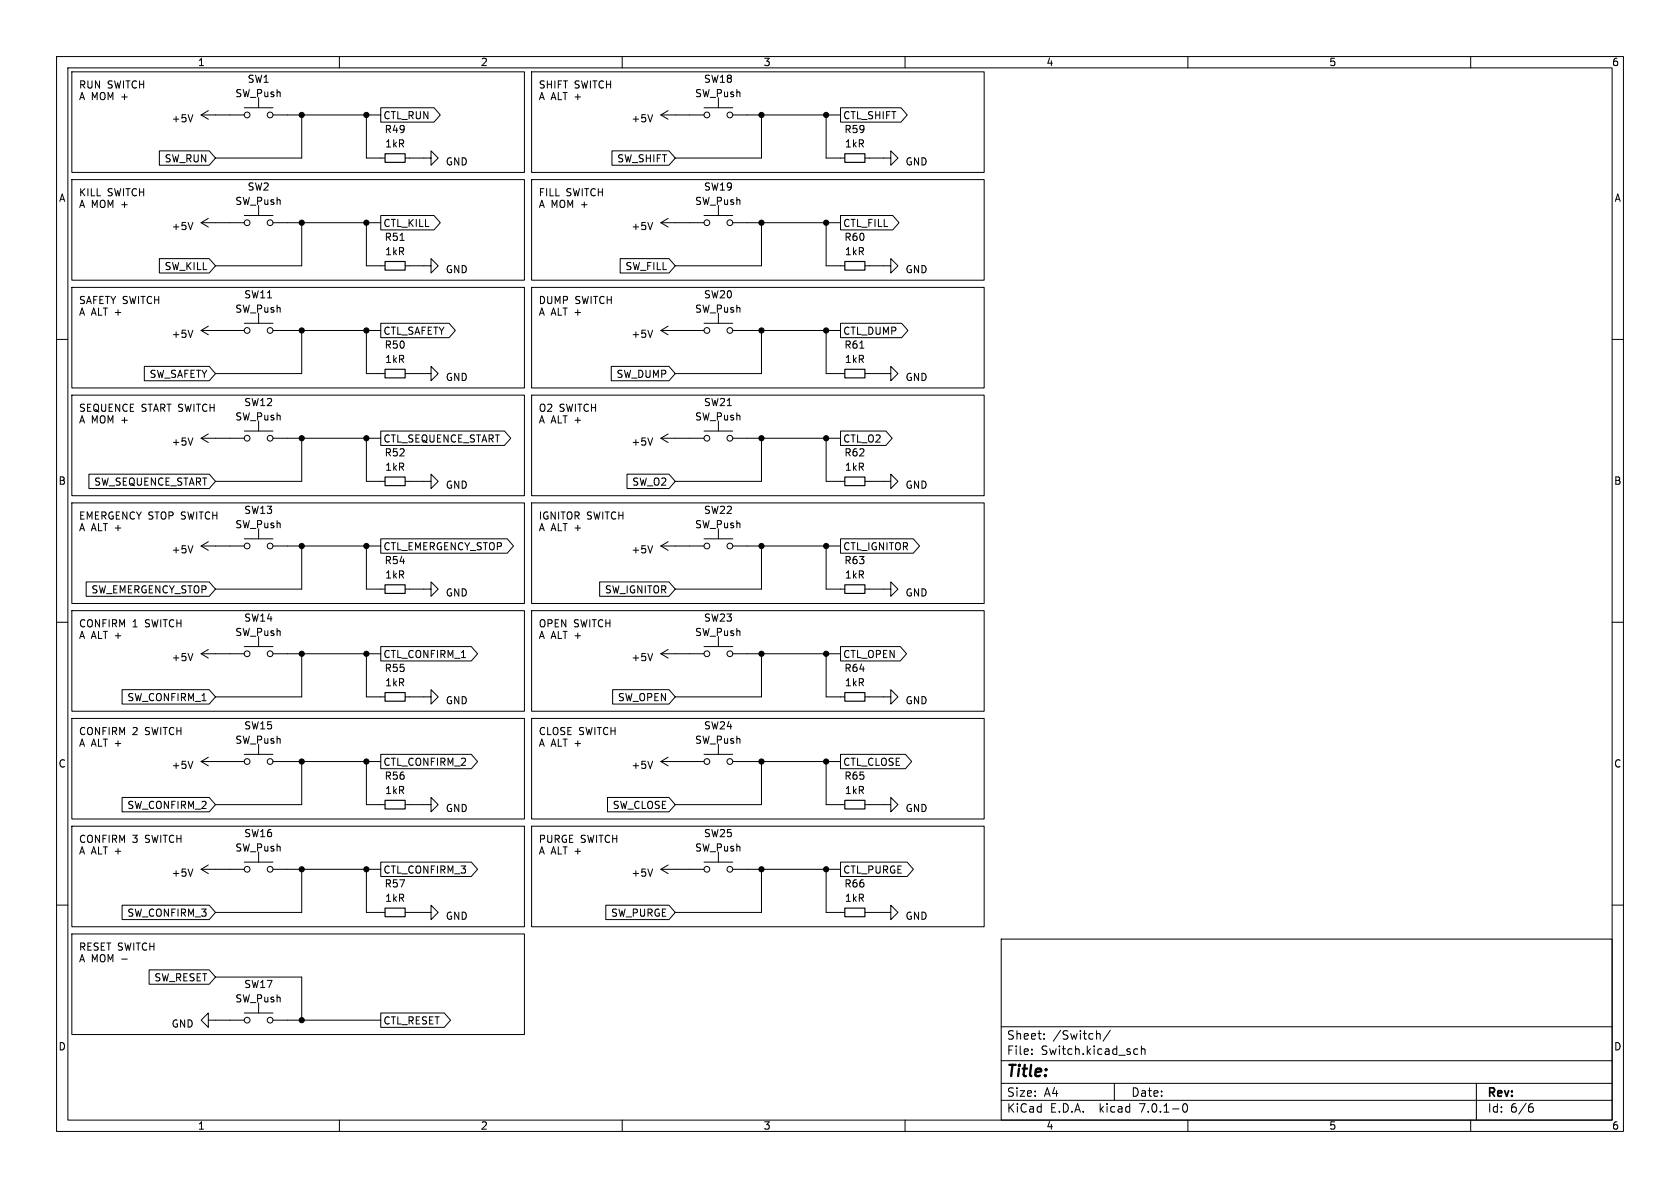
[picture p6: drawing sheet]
<svg xmlns="http://www.w3.org/2000/svg" width="297mm" height="210mm" viewBox="0 0 297 210" stroke-linecap="round" stroke-linejoin="round" font-family="sans-serif">
<g fill="none" stroke="#000" stroke-width=".18">
<path d="M10 10h277v190h-277zM12 12h273v186h-273zM12.7 12.7h80v17.8h-80zM36.8 19.6l-1.2 .7M43.2 19.1h5.1M45.7 17.3v1.8M60 10v2M67.3 19h9.4l1.1 1.3-1.1 1.3h-9.4zM94 12.7h80v17.8h-80zM110 10v2M118.1 19.6l-1.3 .7M124.5 19.1h5"/>
<path d="M127 17.3v1.8M148.6 19h10.7l1.1 1.3-1.1 1.3h-10.7zM160 10v2M210 10v2M260 10v2M12.7 31.8h80v17.7h-80zM28.2 26.7h8.8l1.1 1.2-1.1 1.3h-8.8zM34.1 20.3l-.4 1.2M34.1 39.3l-.4 1.3M35.6 20.3h7.6M35.6 39.4h7.6M35.6 20.3l1.2 .8"/>
<path d="M35.6 39.4l1.2 .7M36.8 38.6l-1.2 .8M43.2 38.1h5.1M45.7 36.3v1.8M48.3 20.3h19M48.3 39.4h19M53.3 20.3v7.6h-15.2M53.3 39.4v7.6h-15.2M64.8 20.3v7.6h3.3M64.8 39.4v7.6h3.3M67.3 38.1h9.4l1.1 1.3-1.1 1.2h-9.4zM71.6 27.9h4.6v-1.2l1.3 1.2-1.3 1.3v-1.3"/>
<path d="M94 31.8h80v17.7h-80zM108.2 26.7h10.1l1.1 1.2-1.1 1.3h-10.1zM115.4 20.3l-.4 1.2M115.4 39.3l-.4 1.3M116.8 20.3l1.3 .8M116.8 20.3h7.7M116.8 39.4l1.3 .7M116.8 39.4h7.7M118.1 38.6l-1.3 .8M124.5 38.1h5M127 36.3v1.8M129.5 20.3h19.1"/>
<path d="M129.5 39.4h19.1M134.6 20.3v7.6h-15.2M134.6 39.4v7.6h-15.2M146 20.3v7.6h3.4M146 39.4v7.6h3.4M148.6 38.1h9.2l1.1 1.3-1.1 1.2h-9.2zM152.9 27.9h4.6v-1.2l1.2 1.2-1.2 1.3v-1.3M10 60h2M12.7 50.8h80v17.8h-80zM28.2 45.7h8.8l1.1 1.3-1.1 1.3h-8.8zM34.1 58.4l-.4 1.2M35.6 58.4h7.6"/>
<path d="M35.6 58.4l1.2 .8M36.8 57.7l-1.2 .7M43.2 57.2h5.1M45.7 55.4v1.8M48.3 58.4h19M53.3 58.4v7.6h-15.2M64.8 58.4v7.6h3.3M67.3 57.1h12.1l1.1 1.3-1.1 1.3h-12.1zM71.6 47h4.6v-1.3l1.3 1.3-1.3 1.3v-1.3M94 50.8h80v17.8h-80zM109.6 45.7h8.7l1.1 1.3-1.1 1.3h-8.7zM115.4 58.4l-.4 1.2"/>
<path d="M116.8 58.4l1.3 .8M116.8 58.4h7.7M118.1 57.7l-1.3 .7M124.5 57.2h5M127 55.4v1.8M129.5 58.4h19.1M134.6 58.4v7.6h-15.2M146 58.4v7.6h3.4M148.6 57.1h10.8l1.1 1.3-1.1 1.3h-10.8zM152.9 47h4.6v-1.3l1.2 1.3-1.2 1.3v-1.3M285 60h2M12.7 69.9h80v17.7h-80z"/>
<path d="M25.5 64.8h11.5l1.1 1.2-1.1 1.3h-11.5zM34.1 77.4l-.4 1.3M35.6 77.5h7.6M35.6 77.5l1.2 .7M36.8 76.7l-1.2 .8M43.2 76.2h5.1M45.7 74.4v1.8M48.3 77.5h19M53.3 77.5v7.6h-15.2M64.8 77.5v7.6h3.3M67.3 76.2h21.9l1.1 1.3-1.1 1.2h-21.9zM71.6 66h4.6v-1.2l1.3 1.2-1.3 1.3v-1.3"/>
<path d="M94 69.9h80v17.7h-80zM108.1 64.8h10.2l1.1 1.2-1.1 1.3h-10.2zM115.4 77.4l-.4 1.3M116.8 77.5h7.7M116.8 77.5l1.3 .7M118.1 76.7l-1.3 .8M124.5 76.2h5M127 74.4v1.8M129.5 77.5h19.1M134.6 77.5v7.6h-15.2M146 77.5v7.6h3.4M148.6 76.2h8l1.1 1.3-1.1 1.2h-8z"/>
<path d="M152.9 66h4.6v-1.2l1.2 1.2-1.2 1.3v-1.3M12.7 88.9h80v17.8h-80zM15.7 83.8h21.3l1.1 1.3-1.1 1.3h-21.3zM34.1 96.5l-.4 1.2M35.6 96.5h7.6M35.6 96.5l1.2 .8M36.8 95.8l-1.2 .7M43.2 95.3h5.1M45.7 93.5v1.8M48.3 96.5h19M53.3 96.5v7.6h-15.2M64.8 96.5v7.6h3.3"/>
<path d="M67.3 95.2h22.4l1.1 1.3-1.1 1.3h-22.4zM71.6 85.1h4.6v-1.3l1.3 1.3-1.3 1.3v-1.3M94 88.9h80v17.8h-80zM110.8 83.8h7.5l1.1 1.3-1.1 1.3h-7.5zM115.4 96.5l-.4 1.2M116.8 96.5l1.3 .8M116.8 96.5h7.7M118.1 95.8l-1.3 .7M124.5 95.3h5M127 93.5v1.8M129.5 96.5h19.1M134.6 96.5v7.6h-15.2"/>
<path d="M146 96.5v7.6h3.4M148.6 95.2h12.9l1.1 1.3-1.1 1.3h-12.9zM152.9 85.1h4.6v-1.3l1.2 1.3-1.2 1.3v-1.3M10 110h2M12.7 108h80v17.7h-80zM15.2 102.9h21.8l1.1 1.2-1.1 1.3h-21.8zM34.1 115.5l-.4 1.3M35.6 115.6h7.6M35.6 115.6l1.2 .7M36.8 114.8l-1.2 .8M43.2 114.3h5.1M45.7 112.5v1.8"/>
<path d="M48.3 115.6h19M53.3 115.6v7.6h-15.2M64.8 115.6v7.6h3.3M67.3 114.3h16l1.1 1.3-1.1 1.2h-16zM71.6 104.1h4.6v-1.2l1.3 1.2-1.3 1.3v-1.3M94 108h80v17.7h-80zM106 102.9h12.3l1.1 1.2-1.1 1.3h-12.3zM115.4 115.5l-.4 1.3M116.8 115.6l1.3 .7M116.8 115.6h7.7M118.1 114.8l-1.3 .8M124.5 114.3h5"/>
<path d="M127 112.5v1.8M129.5 115.6h19.1M134.6 115.6v7.6h-15.2M146 115.6v7.6h3.4M148.6 114.3h10.6l1.1 1.3-1.1 1.2h-10.6zM152.9 104.1h4.6v-1.2l1.2 1.2-1.2 1.3v-1.3M285 110h2M12.7 127h80v17.8h-80zM21.6 121.9h15.4l1.1 1.3-1.1 1.3h-15.4zM34.1 134.6l-.4 1.2M35.6 134.6h7.6M35.6 134.6l1.2 .8"/>
<path d="M36.8 133.9l-1.2 .7M43.2 133.4h5.1M45.7 131.6v1.8M48.3 134.6h19M53.3 134.6v7.6h-15.2M64.8 134.6v7.6h3.3M67.3 133.3h16l1.1 1.3-1.1 1.3h-16zM71.6 123.2h4.6v-1.3l1.3 1.3-1.3 1.3v-1.3M94 127h80v17.8h-80zM108.3 121.9h10l1.1 1.3-1.1 1.3h-10zM115.4 134.6l-.4 1.2M116.8 134.6l1.3 .8"/>
<path d="M116.8 134.6h7.7M118.1 133.9l-1.3 .7M124.5 133.4h5M127 131.6v1.8M129.5 134.6h19.1M134.6 134.6v7.6h-15.2M146 134.6v7.6h3.4M148.6 133.3h11.5l1.1 1.3-1.1 1.3h-11.5zM152.9 123.2h4.6v-1.3l1.2 1.3-1.2 1.3v-1.3M10 160h2M12.7 146.1h80v17.7h-80zM21.6 141h15.4l1.1 1.2-1.1 1.3h-15.4z"/>
<path d="M34.1 153.6l-.4 1.3M35.6 153.7h7.6M35.6 153.7l1.2 .7M36.8 152.9l-1.2 .8M43.2 152.4h5.1M45.7 150.6v1.8M48.3 153.7h19M53.3 153.7v7.6h-15.2M64.8 153.7v7.6h3.3M67.3 152.4h16l1.1 1.3-1.1 1.2h-16zM71.6 142.2h4.6v-1.2l1.3 1.2-1.3 1.3v-1.3M94 146.1h80v17.7h-80z"/>
<path d="M107.4 141h10.9l1.1 1.2-1.1 1.3h-10.9zM115.4 153.6l-.4 1.3M116.8 153.7l1.3 .7M116.8 153.7h7.7M118.1 152.9l-1.3 .8M124.5 152.4h5M127 150.6v1.8M129.5 153.7h19.1M134.6 153.7v7.6h-15.2M146 153.7v7.6h3.4M148.6 152.4h11.8l1.1 1.3-1.1 1.2h-11.8zM152.9 142.2h4.6v-1.2l1.2 1.2-1.2 1.3v-1.3"/>
<path d="M285 160h2M12.7 165.1h80v17.8h-80zM21.6 160h15.4l1.1 1.3-1.1 1.3h-15.4zM26.4 171.4h10.6l1.1 1.3-1.1 1.3h-10.6zM38.1 172.7h15.2v7.6M43.2 179.1h5.1M45.7 177.3v1.8M67.3 179.1h11.2l1.2 1.2-1.2 1.3h-11.2zM71.6 161.3h4.6v-1.3l1.3 1.3-1.3 1.3v-1.3M107.1 160h11.2l1.1 1.3-1.1 1.3h-11.2zM152.9 161.3h4.6v-1.3l1.2 1.3-1.2 1.3v-1.3M177 166h108v32h-108z"/>
<path d="M36.8 180.3v-1.2l-1.2 1.2 1.2 1.3v-1.3h6.4M48.3 180.3h19M60 198v2M110 198v2M160 198v2M177 194.5h108M177 191.5h108M177 187.5h108M177 181.5h108M182.4 186.3v.1M182.4 185.5v.1M184.6 183.6v.1"/>
<path d="M184.6 182.8v.1M194.1 182.7h.2l.2 .2v.8M196.3 182.1l-1.3 2M197 191.5v3M200.6 186.3h.5M200.6 185.5h.5M201.8 185.5l.2-.1 .4 .1v.9M201.8 184.9v1.5M209.2 195.2l.2-.1a.81 .81 0 0 1 .6 .6 .81 .81 0 0 1-.3 .8l-.1 .1a.81 .81 0 0 1-.4-1.4zM210 198v2M260 198v2M261 191.5v6.5"/>
<path d="M270.5 195.7h.4l.2 .3-.1 .5-.5 .1M270.9 195.1l-.4 .1"/>
<circle cx="43.7" cy="39.4" r=".51"/>
<circle cx="43.7" cy="20.3" r=".51"/>
<circle cx="47.8" cy="39.4" r=".51"/>
<circle cx="47.8" cy="20.3" r=".51"/>
<circle cx="125" cy="39.4" r=".51"/>
<circle cx="125" cy="20.3" r=".51"/>
<circle cx="129" cy="20.3" r=".51"/>
<circle cx="129" cy="39.4" r=".51"/>
<circle cx="43.7" cy="58.4" r=".51"/>
<circle cx="47.8" cy="58.4" r=".51"/>
<circle cx="125" cy="58.4" r=".51"/>
<circle cx="129" cy="58.4" r=".51"/>
<circle cx="43.7" cy="77.5" r=".51"/>
<circle cx="47.8" cy="77.5" r=".51"/>
<circle cx="125" cy="77.5" r=".51"/>
<circle cx="129" cy="77.5" r=".51"/>
<circle cx="43.7" cy="96.5" r=".51"/>
<circle cx="47.8" cy="96.5" r=".51"/>
<circle cx="125" cy="96.5" r=".51"/>
<circle cx="129" cy="96.5" r=".51"/>
<circle cx="43.7" cy="115.6" r=".51"/>
<circle cx="47.8" cy="115.6" r=".51"/>
<circle cx="125" cy="115.6" r=".51"/>
<circle cx="129" cy="115.6" r=".51"/>
<circle cx="43.7" cy="134.6" r=".51"/>
<circle cx="47.8" cy="134.6" r=".51"/>
<circle cx="125" cy="134.6" r=".51"/>
<circle cx="129" cy="134.6" r=".51"/>
<circle cx="43.7" cy="153.7" r=".51"/>
<circle cx="47.8" cy="153.7" r=".51"/>
<circle cx="125" cy="153.7" r=".51"/>
<circle cx="129" cy="153.7" r=".51"/>
<circle cx="43.7" cy="180.3" r=".51"/>
<circle cx="47.8" cy="180.3" r=".51"/>
</g>
<g fill="none" stroke="#000" stroke-width=".2">
<path d="M68.1 27.2h3.5v1.5h-3.5zM149.4 27.2h3.5v1.5h-3.5zM68.1 46.2h3.5v1.6h-3.5zM149.4 46.2h3.5v1.6h-3.5zM68.1 65.3h3.5v1.5h-3.5zM149.4 65.3h3.5v1.5h-3.5zM68.1 84.3h3.5v1.6h-3.5zM149.4 84.3h3.5v1.6h-3.5zM68.1 103.4h3.5v1.5h-3.5zM149.4 103.4h3.5v1.5h-3.5zM68.1 122.4h3.5v1.6h-3.5zM149.4 122.4h3.5v1.6h-3.5z"/>
<path d="M68.1 141.5h3.5v1.5h-3.5zM149.4 141.5h3.5v1.5h-3.5zM68.1 160.5h3.5v1.6h-3.5zM149.4 160.5h3.5v1.6h-3.5z"/>
</g>
<g fill="#000" stroke="#000" stroke-width=".18">
<circle cx="53.3" cy="39.4" r=".46"/>
<circle cx="53.3" cy="20.3" r=".46"/>
<circle cx="64.8" cy="20.3" r=".46"/>
<circle cx="64.8" cy="39.4" r=".46"/>
<circle cx="134.6" cy="39.4" r=".46"/>
<circle cx="134.6" cy="20.3" r=".46"/>
<circle cx="146" cy="20.3" r=".46"/>
<circle cx="146" cy="39.4" r=".46"/>
<circle cx="53.3" cy="58.4" r=".46"/>
<circle cx="64.8" cy="58.4" r=".46"/>
<circle cx="134.6" cy="58.4" r=".46"/>
<circle cx="146" cy="58.4" r=".46"/>
<circle cx="53.3" cy="77.5" r=".46"/>
<circle cx="64.8" cy="77.5" r=".46"/>
<circle cx="134.6" cy="77.5" r=".46"/>
<circle cx="146" cy="77.5" r=".46"/>
<circle cx="53.3" cy="96.5" r=".46"/>
<circle cx="64.8" cy="96.5" r=".46"/>
<circle cx="134.6" cy="96.5" r=".46"/>
<circle cx="146" cy="96.5" r=".46"/>
<circle cx="53.3" cy="115.6" r=".46"/>
<circle cx="64.8" cy="115.6" r=".46"/>
<circle cx="134.6" cy="115.6" r=".46"/>
<circle cx="146" cy="115.6" r=".46"/>
<circle cx="53.3" cy="134.6" r=".46"/>
<circle cx="64.8" cy="134.6" r=".46"/>
<circle cx="134.6" cy="134.6" r=".46"/>
<circle cx="146" cy="134.6" r=".46"/>
<circle cx="53.3" cy="153.7" r=".46"/>
<circle cx="64.8" cy="153.7" r=".46"/>
<circle cx="134.6" cy="153.7" r=".46"/>
<circle cx="146" cy="153.7" r=".46"/>
<circle cx="53.3" cy="180.3" r=".46"/>
</g>
<text font-size="2.8" x="178" y="190.8">Title:</text>
<g font-size="2.1">
<text x="178" y="183.9">Sheet:</text>
<text x="186.2" y="183.9">/Switch/</text>
<text x="178" y="186.6">File:</text>
<text x="184" y="186.6">Switch.kicad_sch</text>
<text x="178" y="196.8">KiCad</text>
<text x="178" y="194">Size:</text>
<text x="184.6" y="194">A4</text>
<text x="185.7" y="196.8">E.D.A.</text>
<text x="194.4" y="196.8">kicad</text>
<text x="200" y="194">Date:</text>
<text x="201.5" y="196.8">7.0.1-0</text>
<text x="263" y="194.2">Rev:</text>
<text x="263" y="196.8">Id:</text>
<text x="267" y="196.8">6/6</text>
</g>
<g font-size="1.8">
<text x="35" y="11.8">1</text>
<text x="85" y="11.8">2</text>
<text x="135" y="11.8">3</text>
<text x="185" y="11.8">4</text>
<text x="235" y="11.8">5</text>
<text x="285" y="11.8">6</text>
<text x="14" y="15.7">RUN SWITCH</text>
<text x="14" y="17.8">A MOM +</text>
<text x="41.5" y="17.3">SW_Push</text>
<text x="43.7" y="14.8">SW1</text>
<text x="95.2" y="15.7">SHIFT SWITCH</text>
<text x="95.2" y="17.8">A ALT +</text>
<text x="122.8" y="17.3">SW_Push</text>
<text x="124.4" y="14.8">SW18</text>
<text x="30.3" y="21.8">+5V</text>
<text x="67.8" y="21.2">CTL_RUN</text>
<text x="67.9" y="23.7">R49</text>
<text x="111.6" y="21.8">+5V</text>
<text x="149.1" y="21.2">CTL_SHIFT</text>
<text x="149.2" y="23.7">R59</text>
<text x="29" y="28.9">SW_RUN</text>
<text x="68" y="26.2">1kR</text>
<text x="78.7" y="29.4">GND</text>
<text x="109" y="28.9">SW_SHIFT</text>
<text x="149.3" y="26.2">1kR</text>
<text x="160" y="29.4">GND</text>
<text x="10.4" y="35.8">A</text>
<text x="14" y="34.8">KILL</text>
<text x="19" y="34.8">SWITCH</text>
<text x="43.7" y="33.8">SW2</text>
<text x="95.2" y="34.8">FILL</text>
<text x="100.1" y="34.8">SWITCH</text>
<text x="124.4" y="33.8">SW19</text>
<text x="285.4" y="35.8">A</text>
<text x="14" y="36.8">A MOM +</text>
<text x="30.3" y="40.8">+5V</text>
<text x="41.5" y="36.4">SW_Push</text>
<text x="67.8" y="40.3">CTL_KILL</text>
<text x="95.2" y="36.8">A MOM +</text>
<text x="111.6" y="40.8">+5V</text>
<text x="122.8" y="36.4">SW_Push</text>
<text x="149.1" y="40.3">CTL_FILL</text>
<text x="29" y="47.9">SW_KILL</text>
<text x="67.9" y="42.7">R51</text>
<text x="68" y="45.3">1kR</text>
<text x="110.4" y="47.9">SW_FILL</text>
<text x="149.2" y="42.7">R60</text>
<text x="149.3" y="45.3">1kR</text>
<text x="14" y="53.8">SAFETY SWITCH</text>
<text x="43.1" y="52.9">SW11</text>
<text x="78.7" y="48.5">GND</text>
<text x="95.2" y="53.8">DUMP SWITCH</text>
<text x="124.4" y="52.9">SW20</text>
<text x="160" y="48.5">GND</text>
<text x="14" y="55.9">A ALT +</text>
<text x="30.3" y="59.9">+5V</text>
<text x="41.5" y="55.4">SW_Push</text>
<text x="67.8" y="59.3">CTL_SAFETY</text>
<text x="95.2" y="55.9">A ALT +</text>
<text x="111.6" y="59.9">+5V</text>
<text x="122.8" y="55.4">SW_Push</text>
<text x="149.1" y="59.3">CTL_DUMP</text>
<text x="67.9" y="61.8">R50</text>
<text x="68" y="64.3">1kR</text>
<text x="149.2" y="61.8">R61</text>
<text x="149.3" y="64.3">1kR</text>
<text x="26.3" y="67">SW_SAFETY</text>
<text x="43.1" y="71.9">SW12</text>
<text x="78.7" y="67.5">GND</text>
<text x="108.9" y="67">SW_DUMP</text>
<text x="124.4" y="71.9">SW21</text>
<text x="160" y="67.5">GND</text>
<text x="14" y="72.9">SEQUENCE START SWITCH</text>
<text x="14" y="74.9">A MOM +</text>
<text x="41.5" y="74.5">SW_Push</text>
<text x="95.2" y="72.9">O2</text>
<text x="95.2" y="74.9">A ALT +</text>
<text x="98.9" y="72.9">SWITCH</text>
<text x="122.8" y="74.5">SW_Push</text>
<text x="30.3" y="78.9">+5V</text>
<text x="67.8" y="78.4">CTL_SEQUENCE_START</text>
<text x="67.9" y="80.8">R52</text>
<text x="68" y="83.4">1kR</text>
<text x="111.6" y="78.9">+5V</text>
<text x="149.1" y="78.4">CTL_O2</text>
<text x="149.2" y="80.8">R62</text>
<text x="149.3" y="83.4">1kR</text>
<text x="10.3" y="85.8">B</text>
<text x="16.5" y="86">SW_SEQUENCE_START</text>
<text x="78.7" y="86.6">GND</text>
<text x="111.7" y="86">SW_O2</text>
<text x="160" y="86.6">GND</text>
<text x="285.3" y="85.8">B</text>
<text x="14" y="91.9">EMERGENCY STOP SWITCH</text>
<text x="14" y="94">A ALT +</text>
<text x="41.5" y="93.5">SW_Push</text>
<text x="43.1" y="91">SW13</text>
<text x="95.2" y="91.9">IGNITOR SWITCH</text>
<text x="95.2" y="94">A ALT +</text>
<text x="122.8" y="93.5">SW_Push</text>
<text x="124.4" y="91">SW22</text>
<text x="30.3" y="98">+5V</text>
<text x="67.8" y="97.4">CTL_EMERGENCY_STOP</text>
<text x="67.9" y="99.9">R54</text>
<text x="111.6" y="98">+5V</text>
<text x="149.1" y="97.4">CTL_IGNITOR</text>
<text x="149.2" y="99.9">R63</text>
<text x="16" y="105.1">SW_EMERGENCY_STOP</text>
<text x="68" y="102.4">1kR</text>
<text x="78.7" y="105.6">GND</text>
<text x="106.8" y="105.1">SW_IGNITOR</text>
<text x="149.3" y="102.4">1kR</text>
<text x="160" y="105.6">GND</text>
<text x="14" y="111">CONFIRM 1</text>
<text x="14" y="113">A ALT +</text>
<text x="25.7" y="111">SWITCH</text>
<text x="41.5" y="112.6">SW_Push</text>
<text x="43.1" y="110">SW14</text>
<text x="95.2" y="111">OPEN SWITCH</text>
<text x="95.2" y="113">A ALT +</text>
<text x="122.8" y="112.6">SW_Push</text>
<text x="124.4" y="110">SW23</text>
<text x="30.3" y="117">+5V</text>
<text x="67.8" y="116.5">CTL_CONFIRM_1</text>
<text x="67.9" y="118.9">R55</text>
<text x="111.6" y="117">+5V</text>
<text x="149.1" y="116.5">CTL_OPEN</text>
<text x="149.2" y="118.9">R64</text>
<text x="22.4" y="124.1">SW_CONFIRM_1</text>
<text x="68" y="121.5">1kR</text>
<text x="78.7" y="124.7">GND</text>
<text x="109.1" y="124.1">SW_OPEN</text>
<text x="149.3" y="121.5">1kR</text>
<text x="160" y="124.7">GND</text>
<text x="14" y="130">CONFIRM 2</text>
<text x="25.7" y="130">SWITCH</text>
<text x="41.5" y="131.6">SW_Push</text>
<text x="43.1" y="129.1">SW15</text>
<text x="95.2" y="130">CLOSE SWITCH</text>
<text x="122.8" y="131.6">SW_Push</text>
<text x="124.4" y="129.1">SW24</text>
<text x="10.3" y="135.8">C</text>
<text x="14" y="132.1">A ALT +</text>
<text x="30.3" y="136.1">+5V</text>
<text x="67.8" y="135.5">CTL_CONFIRM_2</text>
<text x="67.9" y="138">R56</text>
<text x="95.2" y="132.1">A ALT +</text>
<text x="111.6" y="136.1">+5V</text>
<text x="149.1" y="135.5">CTL_CLOSE</text>
<text x="149.2" y="138">R65</text>
<text x="285.3" y="135.8">C</text>
<text x="22.4" y="143.2">SW_CONFIRM_2</text>
<text x="68" y="140.5">1kR</text>
<text x="78.7" y="143.7">GND</text>
<text x="108.2" y="143.2">SW_CLOSE</text>
<text x="149.3" y="140.5">1kR</text>
<text x="160" y="143.7">GND</text>
<text x="14" y="149.1">CONFIRM 3</text>
<text x="25.7" y="149.1">SWITCH</text>
<text x="43.1" y="148.1">SW16</text>
<text x="95.2" y="149.1">PURGE SWITCH</text>
<text x="124.4" y="148.1">SW25</text>
<text x="14" y="151.1">A ALT +</text>
<text x="30.3" y="155.1">+5V</text>
<text x="41.5" y="150.7">SW_Push</text>
<text x="67.8" y="154.6">CTL_CONFIRM_3</text>
<text x="95.2" y="151.1">A ALT +</text>
<text x="111.6" y="155.1">+5V</text>
<text x="122.8" y="150.7">SW_Push</text>
<text x="149.1" y="154.6">CTL_PURGE</text>
<text x="67.9" y="157">R57</text>
<text x="68" y="159.6">1kR</text>
<text x="149.2" y="157">R66</text>
<text x="149.3" y="159.6">1kR</text>
<text x="22.4" y="162.2">SW_CONFIRM_3</text>
<text x="78.7" y="162.8">GND</text>
<text x="107.9" y="162.2">SW_PURGE</text>
<text x="160" y="162.8">GND</text>
<text x="14" y="168.1">RESET SWITCH</text>
<text x="14" y="170.2">A MOM -</text>
<text x="27.2" y="173.6">SW_RESET</text>
<text x="41.5" y="177.4">SW_Push</text>
<text x="43.1" y="174.8">SW17</text>
<text x="10.3" y="185.8">D</text>
<text x="30.3" y="181.8">GND</text>
<text x="67.8" y="181.3">CTL_RESET</text>
<text x="285.3" y="185.8">D</text>
<text x="35" y="199.8">1</text>
<text x="85" y="199.8">2</text>
<text x="135" y="199.8">3</text>
<text x="185" y="199.8">4</text>
<text x="235" y="199.8">5</text>
<text x="285" y="199.8">6</text>
</g>
</svg>
